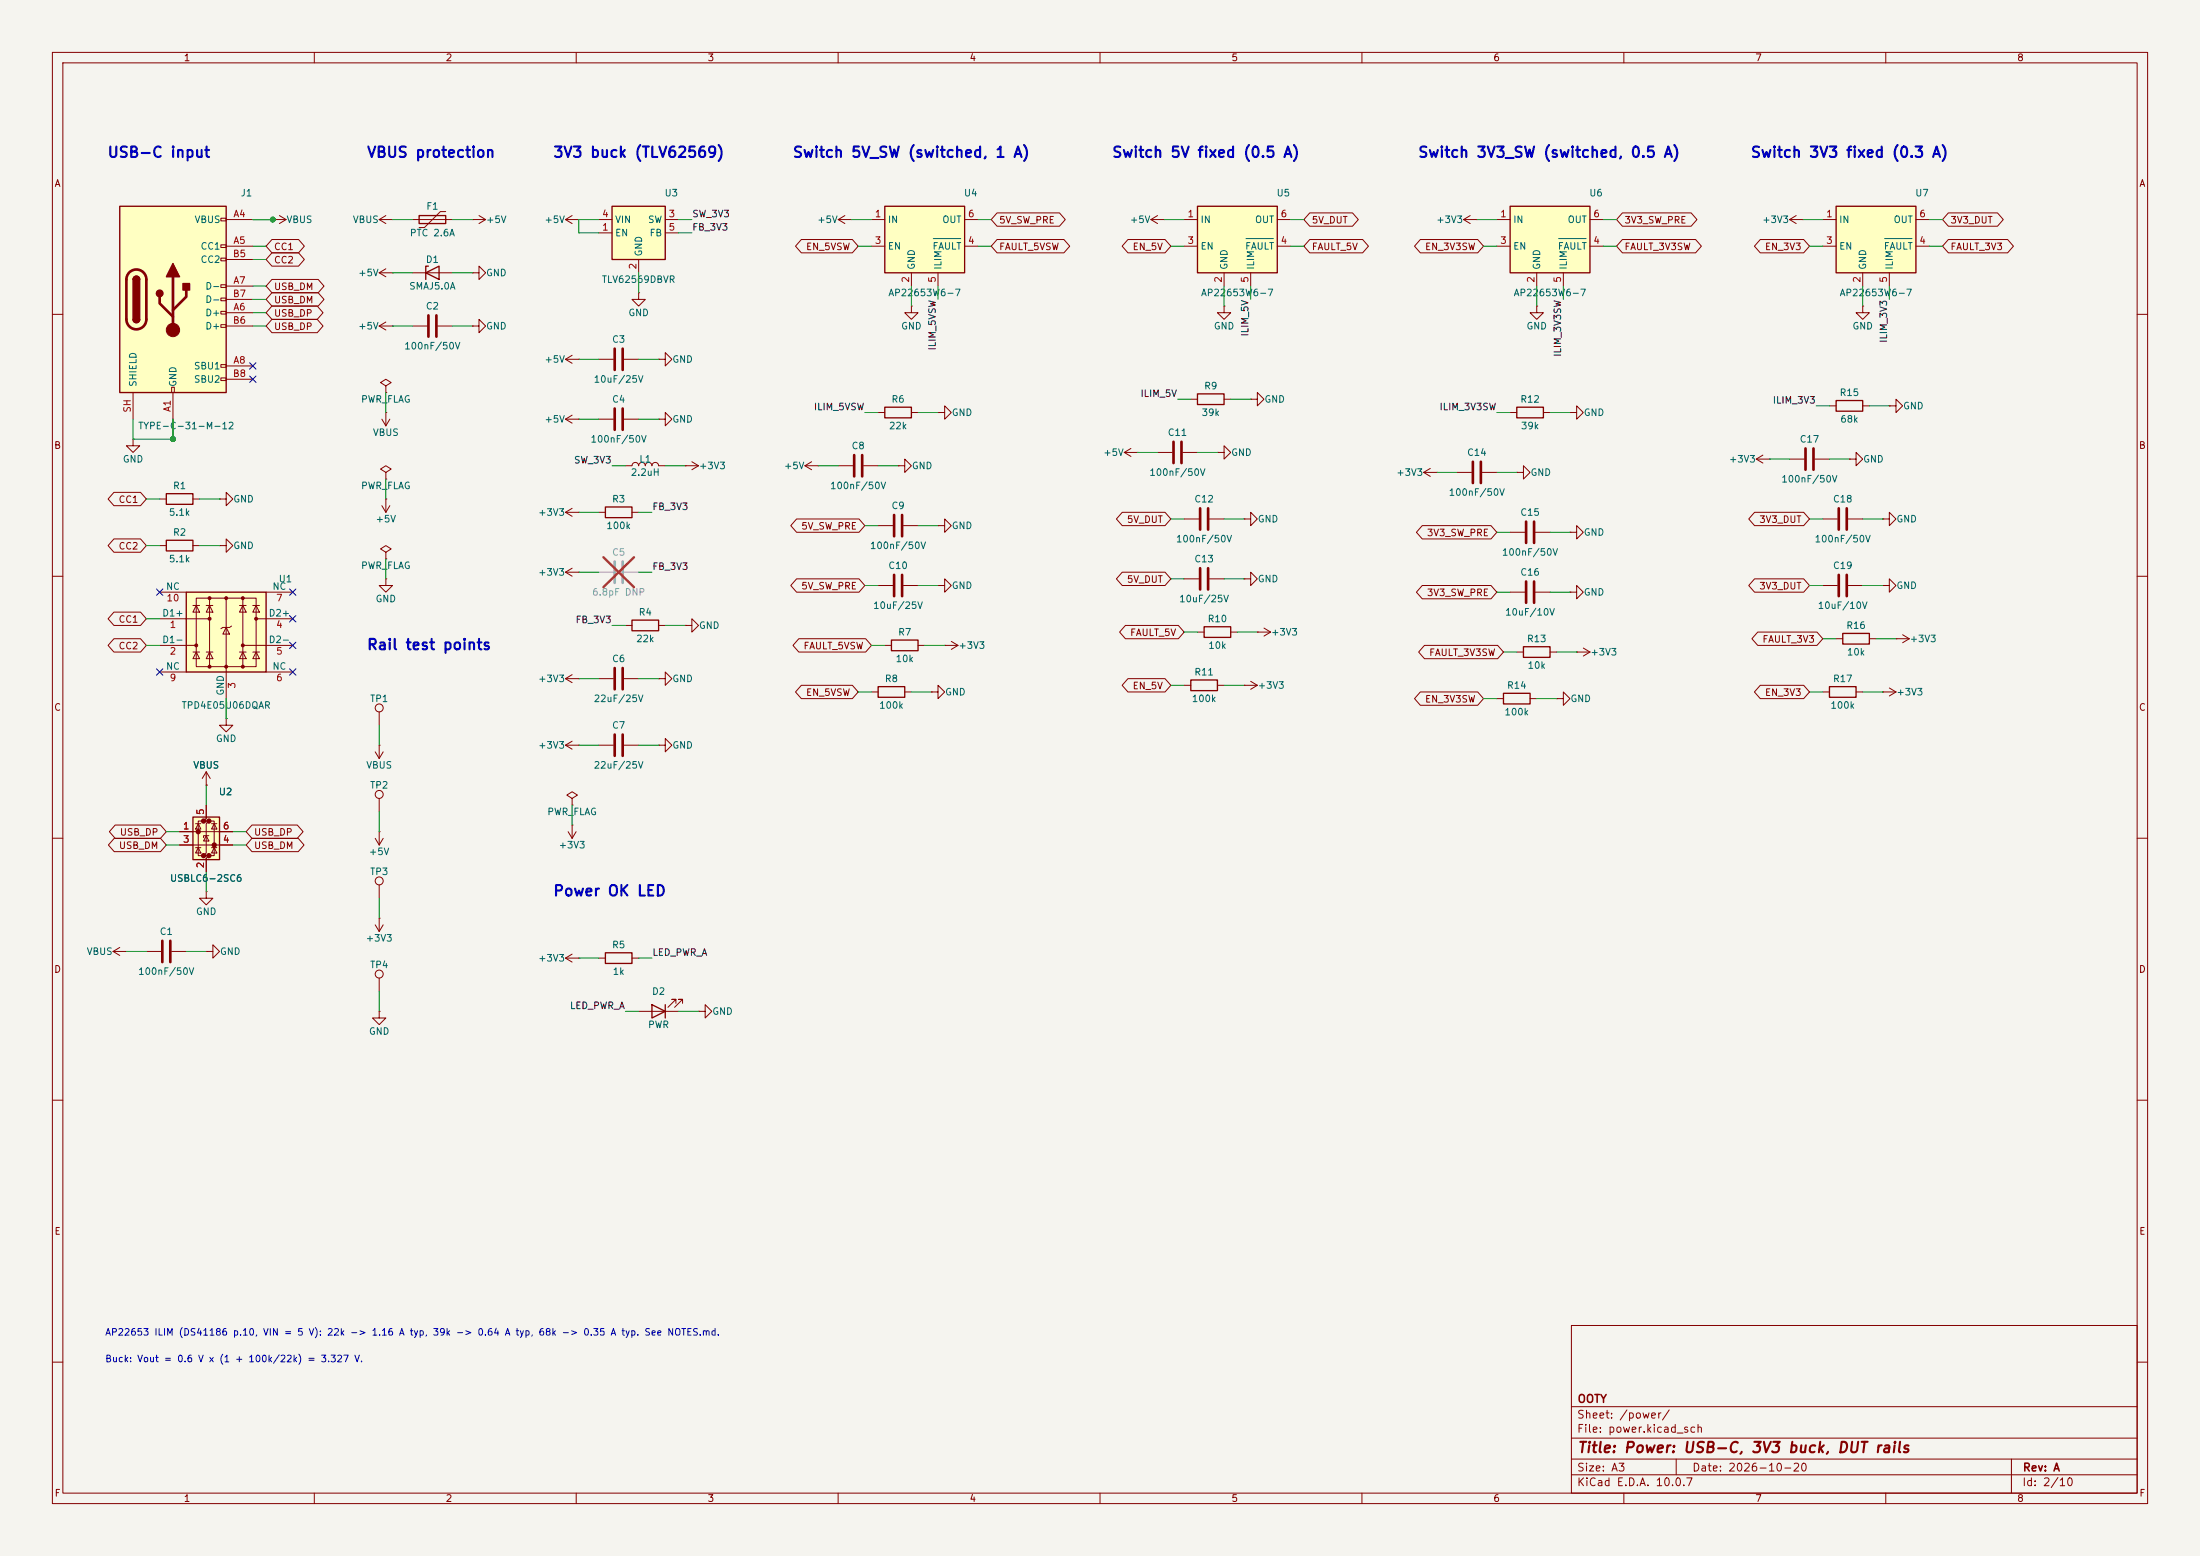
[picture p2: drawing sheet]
<svg xmlns="http://www.w3.org/2000/svg" width="420mm" height="297mm" viewBox="0 0 420 297" stroke-linecap="round" stroke-linejoin="round" font-family="sans-serif">
<path d="M0 0h420v297h-420z" fill="#f5f4ef" stroke="#f5f4ef" stroke-width=".19"/>
<g fill="none" stroke="#840000" stroke-width=".19">
<path d="M10 10h400v277h-400zM12 12h396v273h-396zM60 10v2M110 10v2M160 10v2M210 10v2M260 10v2M310 10v2M360 10v2M107.9 41.9l1.3 .8M107.9 41.9h2.6M109.2 41.1l-1.3 .8"/>
<path d="M110.5 41.9h.1M10 60h2M349.2 77.5h1.3M355.6 77.5h1.3M360.7 77.5h1.2v-1.3l1.3 1.3-1.3 1.2v-1.2M360.7 77.5h.1M408 60h2M10 110h2M73.7 105.4l1-.6-1-.7-1.1 .7 1.1 .6v1.3M73.7 106.7h.1M408 110h2M10 160h2"/>
<path d="M408 160h2M71.6 176.5l.8 1.3M72.4 175.3h.1M72.4 175.3v2.5M73.2 176.5l-.8 1.3M10 210h2M408 210h2M300 253h108v32h-108zM10 260h2M300 278.5h108M300 274.5h108M300 268.5h108"/>
<path d="M320 278.5v3M384 278.5v6.5M408 260h2M60 285v2M110 285v2M160 285v2M210 285v2M260 285v2M300 281.5h108M310 285v2M360 285v2"/>
</g>
<path d="M350.5 76.5h5.1v2h-5.1z" fill="none" stroke="#840000" stroke-width=".25"/>
<path d="M288.3 39.4h15.2v12.7h-15.2z" fill="#ffffc2"/>
<path d="M288.3 39.4h15.2v12.7h-15.2zM81.3 52.1l2.5-1.3v2.5zM81.8 50.8h-.5v2.5M120.6 118.4h5.1v2h-5.1zM349.2 131.1h5.1v2h-5.1z" fill="none" stroke="#840000" stroke-width=".25"/>
<g fill="none" stroke="#840000" stroke-width=".19">
<path d="M52.1 41.9h.1M52.1 41.9h2.5M53.3 41.1l1.3 .8M54.6 41.9l-1.3 .8M72.4 41.9h2.5M72.4 41.9l1.3 .8M72.4 52.1l1.3 .7M72.4 52.1h2.5M73.7 41.1l-1.3 .8M73.7 51.3l-1.3 .8M74.9 41.9h.1M74.9 52.1h.1"/>
<path d="M78.7 52.1h7.7M285.7 41.9h2.6M285.7 47h2.6M293.4 52.1v2.5M298.4 52.1v2.5M303.5 41.9h2.6M303.5 47h2.6M72.4 62.2l1.3 .8M72.4 62.2h2.5M73.7 73.7l1-.7-1-.6-1.1 .6 1.1 .7v1.2M73.7 74.9h.1M73.7 61.5l-1.3 .7"/>
<path d="M74.9 62.2h.1M90.2 62.2h1.2v-1.2l1.3 1.2-1.3 1.3v-1.3M90.2 62.2h.1M125.7 68.6h1.3v-1.3l1.3 1.3-1.3 1.3v-1.3M125.7 68.6h.1M41.9 95.3h1.3v-1.3l1.2 1.3-1.2 1.2v-1.2M41.9 95.3h.1M73.7 90.2l1-.7-1-.6-1.1 .6 1.1 .7v1.2M73.7 91.4h.1M125.7 80h1.3v-1.3l1.3 1.3-1.3 1.3v-1.3M125.7 80h.1M353.1 87.6h1.2v-1.2l1.3 1.2-1.3 1.3v-1.3"/>
<path d="M353.1 87.6h.1M119.4 119.4h1.2M125.7 119.4h1.3M130.8 119.4h1.3v-1.3l1.2 1.3-1.2 1.3v-1.3M130.8 119.4h.1M348 132.1h1.2M354.3 132.1h1.3M359.4 132.1h.1M359.4 132.1h2.5M360.7 131.3l1.2 .8M361.9 121.9h.1M361.9 132.1l-1.2 .7"/>
<path d="M361.9 121.9h2.6M363.2 121.2l1.3 .7M364.5 121.9l-1.3 .8M71.6 143.5l.8 1.3M72.4 142.2h.1M72.4 142.2v2.6M73.2 143.5l-.8 1.3"/>
</g>
<path d="M297.5 45.5h5.3" fill="none" stroke="#006464" stroke-width=".19"/>
<path d="M117.3 107.2v4.1M118.9 107.2v4.1" fill="none" stroke="#9c9b98" stroke-width=".51"/>
<path d="M114.3 109.2h2.8M119.1 109.2h2.8" fill="none" stroke="#9c9b98" stroke-width=".19"/>
<path d="M115.2 106.4l5.8 5.7M121 106.4l-5.8 5.7" fill="none" stroke="#e12e31" stroke-width=".46"/>
<path d="M116.8 39.4h10.2v10.1h-10.2z" fill="#ffffc2"/>
<path d="M116.8 39.4h10.2v10.1h-10.2zM80 41.1h5.1v1.6h-5.1zM115.6 96.8h5v2h-5zM351.8 120.9h5.1v2h-5.1z" fill="none" stroke="#840000" stroke-width=".25"/>
<g fill="none" stroke="#840000" stroke-width=".19">
<path d="M78.7 41.9h7.7M85.1 40.4h-1l-3.1 3h-1M90.2 52.1h1.2v-1.3l1.3 1.3-1.3 1.2v-1.2M90.2 52.1h.1M90.2 41.9h.1M90.2 41.9h2.5M91.4 41.1l1.3 .8M92.7 41.9l-1.3 .8M114.3 44.5h2.5M114.3 41.9h2.5M121.9 55.9v1.3h1.3l-1.3 1.2-1.3-1.2h1.3M121.9 55.9h.1"/>
<path d="M121.9 49.5v2.6M127 44.5h2.5M127 41.9h2.5M78.7 62.2h2.8M83.6 62.2h2.8M107.9 68.6h2.6M107.9 68.6l1.3 .7M109.2 67.8l-1.3 .8M109.2 79.2l-1.3 .8M110.5 68.6h.1M114.3 68.6h2.8M119.1 68.6h2.8"/>
<path d="M25.4 83.8v1.3h1.3l-1.3 1.3-1.3-1.3h1.3M25.4 83.8h.1M107.9 80h2.6M107.9 80l1.3 .8M107.9 97.8l1.3 .8M107.9 97.8h2.6M109.2 97l-1.3 .8M110.5 80h.1M110.5 97.8h.1M114.3 80h2.8M114.3 97.8h1.3M119.1 80h2.8"/>
<path d="M119.4 88.9h1.2a.64 .64 0 0 1 .7-.6 .64 .64 0 0 1 .6 .6 .64 .64 0 0 1 .7-.6 .64 .64 0 0 1 .6 .6 .64 .64 0 0 1 .6-.6 .64 .64 0 0 1 .7 .6 .64 .64 0 0 1 .6-.6 .64 .64 0 0 1 .6 .6h1.3M120.6 97.8h1.3M130.8 88.9h.1M130.8 88.9h2.5M132.1 88.1l1.2 .8M133.3 88.9l-1.2 .8M153.7 88.9h2.5M153.7 88.9l1.2 .8M154.9 88.1l-1.2 .8M156.2 88.9h.1M335.3 87.6h2.5M335.3 87.6l1.2 .8"/>
<path d="M336.5 86.9l-1.2 .7M337.8 87.6h.1M341.6 87.6h2.8M346.5 87.6h2.7M348 99.1h2.8M352.8 99.1h2.8M359.4 99.1h1.3v-1.3l1.2 1.3-1.2 1.2v-1.2M359.4 99.1h.1M41.9 104.1h1.3v-1.2l1.2 1.2-1.2 1.3v-1.3M41.9 104.1h.1M348 111.8h2.8M352.8 111.8h2.8"/>
<path d="M359.4 111.8h1.3v-1.3l1.2 1.3-1.2 1.2v-1.2M359.4 111.8h.1M72.4 135.9v2.5M350.5 121.9h1.3M356.9 121.9h1.2M107.9 142.2l1.3 .8M107.9 142.2h2.6M109.2 141.5l-1.3 .7M110.5 142.2h.1"/>
<circle cx="72.4" cy="135.1" r=".76"/>
</g>
<path d="M81.8 60.2v4.1M83.3 60.2v4.1M117.3 66.5v4.1M117.3 78v4M118.9 66.5v4.1M118.9 78v4M344.7 85.6v4.1M346.2 85.6v4.1M351 97v4.1M352.6 97v4.1M351 109.7v4.1M352.6 109.7v4.1" fill="none" stroke="#840000" stroke-width=".51"/>
<path d="M22.9 39.4h20.3v35.5h-20.3z" fill="#ffffc2"/>
<g fill="none" stroke="#840000" stroke-width=".19">
<path d="M42.2 41.7h1v.5h-1zM42.2 46.7h1v.5h-1zM42.2 49.3h1v.5h-1zM42.2 54.4h1v.5h-1zM42.2 56.9h1v.5h-1zM42.2 59.4h1v.5h-1zM43.2 41.9h5.1M43.2 47h5.1M43.2 59.7h5.1M43.2 54.6h5.1M43.2 49.5h5.1M43.2 57.2h5.1"/>
<path d="M25.4 74.9v5.1M32.8 73.9h.5v1h-.5zM33 74.9v5.1M42.2 62h1v.5h-1zM42.2 69.6h1v.5h-1zM42.2 72.1h1v.5h-1zM43.2 69.9h5.1M43.2 62.2h5.1M43.2 72.4h5.1M72.4 152.4v2.5M109.2 152.4l1-.6-1-.7-1 .7 1 .6v1.3M109.2 153.7h.1"/>
<circle cx="72.4" cy="151.6" r=".76"/>
</g>
<path d="M22.9 39.4h20.3v35.5h-20.3zM25.4 53.3a.64 .64 0 0 1 .6-.6 .64 .64 0 0 1 .7 .6M25.4 61a.64 .64 0 0 0 .6 .6 .64 .64 0 0 0 .7-.6" fill="none" stroke="#840000" stroke-width=".25"/>
<path d="M24.7 52a1.9 1.9 0 0 1 2.1-.4 1.9 1.9 0 0 1 1.1 1.7v7.7a1.91 1.91 0 0 1-1.9 1.9 1.91 1.91 0 0 1-1.9-1.9v-7.8l.2-.6zM30.5 56.6v1.3l2.5 2.6M33 52.8v10.2M35.6 55.4v1.2l-2.6 2.6" fill="none" stroke="#840000" stroke-width=".51"/>
<g fill="#840000" stroke="#840000" stroke-width=".25">
<path d="M25.4 53.3h1.3v7.7h-1.3z"/>
<path d="M25.6 52.9a.64 .64 0 0 1 .7-.1 .64 .64 0 0 1 .4 .5h-1.3z"/>
<path d="M25.4 61h1.3a.64 .64 0 0 1-.7 .6 .64 .64 0 0 1-.6-.6z"/>
<path d="M33 50.3l1.3 2.5h-2.6z"/>
<path d="M34.9 54.1h1.3v1.3h-1.3z"/>
<circle cx="30.5" cy="56" r=".63"/>
</g>
<circle cx="33" cy="63" r="1.27" fill="#840000" stroke="#840000" stroke-width=".19"/>
<path d="M35.6 113h15.2v15.3h-15.2z" fill="#ffffc2"/>
<g fill="none" stroke="#840000" stroke-width=".19">
<path d="M341.6 41.9l1.3 .8M341.6 41.9h2.6M342.9 41.1l-1.3 .8M344.2 41.9h.1M271.8 90.2l1.2 .7M271.8 90.2h2.5M273 89.4l-1.2 .8M274.3 90.2h.1M30.5 118.1h9.5M30.5 113h5.1M30.5 104.1h1.2M36.8 115.6h1.3"/>
<path d="M36.8 104.1h1.3M37.5 114.2h11.4v13.1h-11.4zM37.5 115.6l.6 1.2h-1.3zM39.4 115.6h1.2M40 115.6l.6 1.2h-1.2zM40 114.2v13.1M43.2 119.8l.6 1.2h-1.3zM43.2 114.2v19.2M44.2 119.5l-.4 .3h-1.3l-.3 .2M45.7 115.6h1.3M46.4 115.6l.6 1.2h-1.3zM46.4 114.2v13.1"/>
<path d="M48.3 115.6h1.2M48.9 115.6l.6 1.2h-1.2zM48.9 118.1h7M50.8 113h5.1M73.7 110.5v1.3h1.2l-1.2 1.2-1.3-1.2h1.3M73.7 110.5h.1M288.3 113h2.8M288.3 101.6h2.8M293.1 113h2.8M293.1 101.6h2.8M299.7 113h1.3v-1.2l1.3 1.2-1.3 1.3v-1.3M299.7 113h.1"/>
<path d="M299.7 101.6h1.3v-1.3l1.3 1.3-1.3 1.3v-1.3M299.7 101.6h.1M30.5 123.2h7M30.5 128.3h5.1M36.8 124.5h1.3M37.5 124.5l.6 1.2h-1.3zM39.4 124.5h1.2M40 124.5l.6 1.2h-1.2zM45.7 124.5h1.3M46.4 124.5l.6 1.2h-1.3zM46.4 123.2h9.5M48.3 124.5h1.2"/>
<path d="M48.9 124.5l.6 1.2h-1.2zM50.8 128.3h5.1M285.7 133.4h1.3M289.6 124.5h1.2M292.1 133.4h1.3M295.9 124.5h1.3M297.2 133.4h1.2v-1.3l1.3 1.3-1.3 1.2v-1.2M297.2 133.4h.1M108.5 158.8l.7 1.2M109.2 157.5h.1M109.2 157.5v2.5M110 158.8l-.8 1.2"/>
<path d="M114.3 182.9h1.3M120.6 182.9h1.3M133.3 193h1.3v-1.2l1.3 1.2-1.3 1.3v-1.3M133.3 193h.1"/>
</g>
<path d="M31.7 103.1h5.1v2.1h-5.1zM35.6 113h15.2v15.3h-15.2zM287 132.3h5.1v2.1h-5.1zM290.8 123.4h5.1v2.1h-5.1zM115.6 181.9h5v2h-5z" fill="none" stroke="#840000" stroke-width=".25"/>
<g fill="#840000" stroke="#840000" stroke-width=".19">
<circle cx="37.5" cy="123.2" r=".28"/>
<circle cx="40" cy="114.2" r=".28"/>
<circle cx="40" cy="118.1" r=".28"/>
<circle cx="40" cy="127.3" r=".28"/>
<circle cx="43.2" cy="114.2" r=".28"/>
<circle cx="43.2" cy="127.3" r=".28"/>
<circle cx="46.4" cy="114.2" r=".28"/>
<circle cx="46.4" cy="123.2" r=".28"/>
<circle cx="46.4" cy="127.3" r=".28"/>
<circle cx="48.9" cy="118.1" r=".28"/>
</g>
<path d="M291.3 99.6v4M292.9 99.6v4M291.3 111v4.1M292.9 111v4.1" fill="none" stroke="#840000" stroke-width=".51"/>
<path d="M350.5 39.4h15.3v12.7h-15.3z" fill="#ffffc2"/>
<path d="M350.5 39.4h15.3v12.7h-15.3zM289.6 77.7h5v2.1h-5z" fill="none" stroke="#840000" stroke-width=".25"/>
<g fill="none" stroke="#840000" stroke-width=".19">
<path d="M219.7 41.9h2.5M219.7 41.9l1.3 .8M221 41.1l-1.3 .8M222.2 41.9h.1M348 41.9h2.5M348 47h2.5M355.6 52.1v2.5M360.7 52.1v2.5M365.8 41.9h2.5M365.8 47h2.5M73.7 78.7h.1M73.7 78.7v2.6"/>
<path d="M288.3 78.7h1.3M294.6 78.7h1.3M72.9 80l.8 1.3M74.4 80l-.7 1.3M278.1 90.2h2.8M283 90.2h2.7M43.2 137.2v1.2h1.2l-1.2 1.3-1.3-1.3h1.3M43.2 137.2h.1M301 124.5h.1M301 124.5h2.5M302.3 123.7l1.2 .8M303.5 124.5l-1.2 .7"/>
<path d="M114.3 142.2h2.8M119.1 142.2h2.8M72.4 193v1.3h1.3l-1.3 1.3-1.3-1.3h1.3M72.4 193h.1"/>
</g>
<path d="M359.8 45.5h5.2" fill="none" stroke="#006464" stroke-width=".19"/>
<path d="M281.2 88.1v4.1M282.7 88.1v4.1M117.3 140.2v4.1M118.9 140.2v4.1" fill="none" stroke="#840000" stroke-width=".51"/>
<path d="M36.8 156h5.1v8.1h-5.1z" fill="#ffffc2"/>
<g fill="#840000" stroke="#840000" stroke-width=".51">
<circle cx="37.8" cy="158.7" r=".25"/>
<circle cx="38.9" cy="156.7" r=".25"/>
<circle cx="38.9" cy="163.3" r=".25"/>
<circle cx="39.9" cy="156.7" r=".25"/>
<circle cx="39.9" cy="163.3" r=".25"/>
<circle cx="40.9" cy="161.3" r=".25"/>
</g>
<g fill="none" stroke="#840000" stroke-width=".19">
<path d="M355.6 58.4v1.3h1.3l-1.3 1.3-1.3-1.3h1.3M355.6 58.4h.1M299.7 78.7h1.3v-1.2l1.3 1.2-1.3 1.3v-1.3M299.7 78.7h.1M30.5 95.3h1.2M36.8 95.3h1.3M72.9 96.5l.8 1.3M73.7 95.3h.1M73.7 95.3v2.5M74.4 96.5l-.7 1.3M289.6 90.2h1.2v-1.3l1.3 1.3-1.3 1.2v-1.2M289.6 90.2h.1"/>
<path d="M107.9 109.2l1.3 .8M107.9 109.2h2.6M109.2 108.5l-1.3 .7M110.5 109.2h.1M107.9 129.5h2.6M107.9 129.5l1.3 .8M109.2 128.8l-1.3 .7M110.5 129.5h.1M114.3 129.5h2.8M119.1 129.5h2.8M125.7 129.5h1.3v-1.2l1.3 1.2-1.3 1.3v-1.3M125.7 129.5h.1"/>
<path d="M34.3 158.8h10.1M37.3 157.2h1.1M37.8 157.2l.6 1h-1.1zM38.9 156.7h-1.1v6.6h1.1M39.4 153.7v2.5l-.5 .5h1l-.5 .5v5.6l-.5 .5h1l-.5 .5v2.6M39.4 159.5l.5 1h-1zM39.4 149.9h.1M39.4 147.3v2.6M39.4 147.3l-.8 1.3M39.4 147.3l.7 1.3M39.9 159.5h-1v.4M39.9 156.7h1v6.6h-1"/>
<path d="M40.4 157.2h1M40.9 157.2l.5 1h-1zM72.4 158.8h.1M72.4 158.8v2.5M125.7 142.2h1.3v-1.2l1.3 1.2-1.3 1.3v-1.3M125.7 142.2h.1M34.3 161.3h10.1M37.3 161.8h1.1M37.8 161.8l.6 1h-1.1zM39.4 170.2v1.3h1.2l-1.2 1.2-1.3-1.2h1.3M39.4 170.2h.1M40.4 161.8h1"/>
<path d="M40.9 161.8l.5 1h-1zM71.6 160l.8 1.3M72.4 168.9v2.6M73.2 160l-.8 1.3M21.6 181.6h2.5M21.6 181.6l1.3 .8M22.9 180.8l-1.3 .8M24.1 181.6h.1M27.9 181.6h2.8M32.8 181.6h2.8M39.4 181.6h1.2v-1.3l1.3 1.3-1.3 1.3v-1.3M39.4 181.6h.1"/>
<path d="M72.4 186.7v2.5M107.9 182.9l1.3 .7M107.9 182.9h2.6M109.2 182.1l-1.3 .8M110.5 182.9h.1M121.9 193h7.6M129 191.5v-.7h-.7h.7l-1.5 1.5M130.3 191.5v-.7h-.8h.8l-1.5 1.5"/>
<circle cx="72.4" cy="168.1" r=".76"/>
<circle cx="72.4" cy="185.9" r=".76"/>
</g>
<path d="M31.7 94.2h5.1v2.1h-5.1zM36.8 156h5.1v8.1h-5.1zM124.5 191.8l2.5 1.2-2.5 1.3zM127 191.8v2.5" fill="none" stroke="#840000" stroke-width=".25"/>
<path d="M117.3 127.5v4.1M118.9 127.5v4.1M31 179.6v4M32.5 179.6v4" fill="none" stroke="#840000" stroke-width=".51"/>
<path d="M228.6 39.4h15.2v12.7h-15.2z" fill="#ffffc2"/>
<path d="M228.6 39.4h15.2v12.7h-15.2z" fill="none" stroke="#840000" stroke-width=".25"/>
<g fill="none" stroke="#840000" stroke-width=".19">
<path d="M226.1 41.9h2.5M226.1 47h2.5M233.7 58.4v1.3h1.2l-1.2 1.3-1.3-1.3h1.3M233.7 58.4h.1M233.7 52.1v2.5M238.8 52.1v2.5M243.8 41.9h2.6M243.8 47h2.6M279.4 41.9h2.5M279.4 41.9l1.3 .8M280.7 41.1l-1.3 .8M281.9 41.9h.1"/>
<path d="M293.4 58.4v1.3h1.2l-1.2 1.3-1.3-1.3h1.3M293.4 58.4h.1M160 88.9h2.8M164.8 88.9h2.8"/>
</g>
<path d="M237.9 45.5h5.2" fill="none" stroke="#006464" stroke-width=".19"/>
<path d="M163.1 86.9v4M164.6 86.9v4" fill="none" stroke="#840000" stroke-width=".51"/>
<path d="M168.9 39.4h15.2v12.7h-15.2z" fill="#ffffc2"/>
<path d="M168.9 39.4h15.2v12.7h-15.2zM168.9 77.7h5.1v2.1h-5.1zM228.6 75.2h5.1v2h-5.1zM229.9 119.6h5v2.1h-5zM167.6 131.1h5.1v2h-5.1zM170.2 122.2h5.1v2h-5.1zM227.3 129.8h5.1v2h-5.1z" fill="none" stroke="#840000" stroke-width=".25"/>
<g fill="none" stroke="#840000" stroke-width=".19">
<path d="M51.9 45.7h5.1l1.1 1.3-1.1 1.3h-5.1l-1.1-1.3zM51.9 53.3h8.8l1.2 1.3-1.2 1.3h-8.8l-1.1-1.3zM51.9 48.3h5.1l1.1 1.2-1.1 1.3h-5.1l-1.1-1.3zM51.9 58.4h8.7l1.1 1.3-1.1 1.3h-8.7l-1.1-1.3zM51.9 55.9h8.8l1.2 1.3-1.2 1.2h-8.8l-1.1-1.2zM153 45.7h9.7l1.1 1.3-1.1 1.3h-9.7l-1.1-1.3zM160 41.9h2.6M160 41.9l1.3 .8M161.3 41.1l-1.3 .8M162.6 41.9h.1M166.4 41.9h2.5M166.4 47h2.5"/>
<path d="M174 58.4v1.3h1.3l-1.3 1.3-1.3-1.3h1.3M174 58.4h.1M174 52.1v2.5M179.1 52.1v2.5M184.1 41.9h2.6M184.1 47h2.6M190.3 40.6h12l1.1 1.3-1.1 1.3h-12l-1.1-1.3zM190.3 45.7h12.8l1.1 1.3-1.1 1.3h-12.8l-1.1-1.3zM215.3 45.7h7.1l1.1 1.3-1.1 1.3h-7.1l-1.1-1.3zM250 45.7h10.1l1.1 1.3-1.1 1.3h-10.1l-1.1-1.3zM250 40.6h8.2l1.1 1.3-1.1 1.3h-8.2l-1.1-1.3zM271.1 45.7h11l1.1 1.3-1.1 1.3h-11l-1.1-1.3z"/>
<path d="M309.7 45.7h14l1.1 1.3-1.1 1.3h-14l-1.1-1.3zM309.7 40.6h13.1l1.2 1.3-1.2 1.3h-13.1l-1.1-1.3zM336 45.7h8.3l1.1 1.3-1.1 1.3h-8.3l-1.1-1.3zM372 45.7h11.3l1.1 1.3-1.1 1.3h-11.3l-1.2-1.3zM372 40.6h9.3l1.1 1.3-1.1 1.3h-9.3l-1.2-1.3zM51.9 61h8.7l1.1 1.2-1.1 1.3h-8.7l-1.1-1.3zM167.6 78.7h1.3M174 78.7h1.3M179.1 78.7h1.2v-1.2l1.3 1.2-1.3 1.3v-1.3M179.1 78.7h.1M227.3 76.2h1.3M233.7 76.2h1.2"/>
<path d="M238.8 76.2h1.2v-1.3l1.3 1.3-1.3 1.3v-1.3M238.8 76.2h.1M21.7 94h5.1l1.1 1.3-1.1 1.2h-5.1l-1.1-1.2zM152.1 99.1h11.9l1.1 1.2-1.1 1.3h-11.9l-1.1-1.3zM171.4 88.9h1.3v-1.3l1.3 1.3-1.3 1.3v-1.3M171.4 88.9h.1M214.2 97.8h8.2l1.1 1.3-1.1 1.2h-8.2l-1.1-1.2zM214.6 86.4h2.6M214.6 86.4l1.3 .7M215.9 85.6l-1.3 .8M217.2 86.4h.1M221 86.4h2.8"/>
<path d="M225.8 86.4h2.8M226.1 99.1h2.8M230.9 99.1h2.8M232.4 86.4h1.3v-1.3l1.2 1.3-1.2 1.2v-1.2M232.4 86.4h.1M237.5 99.1h1.3v-1.3l1.2 1.3-1.2 1.2v-1.2M237.5 99.1h.1M335 97.8h9.3l1.1 1.3-1.1 1.2h-9.3l-1.2-1.2zM21.7 102.9h5.1l1.1 1.2-1.1 1.3h-5.1l-1.1-1.3zM21.7 116.8h5.1l1.1 1.3-1.1 1.3h-5.1l-1.1-1.3zM152.1 110.5h11.9l1.1 1.3-1.1 1.2h-11.9l-1.1-1.2zM167.6 100.3h2.8"/>
<path d="M167.6 111.8h2.8M172.5 100.3h2.8M172.5 111.8h2.8M179.1 100.3h1.2v-1.2l1.3 1.2-1.3 1.3v-1.3M179.1 100.3h.1M179.1 111.8h1.2v-1.3l1.3 1.3-1.3 1.2v-1.2M179.1 111.8h.1M214.2 109.2h8.2l1.1 1.3-1.1 1.3h-8.2l-1.1-1.3zM214.8 119.4h10.1l1.2 1.3-1.2 1.2h-10.1l-1.1-1.2zM226.1 110.5h2.8M230.9 110.5h2.8M237.5 110.5h1.3v-1.3l1.2 1.3-1.2 1.3v-1.3"/>
<path d="M237.5 110.5h.1M241.3 119.9l1.3 .8M271.5 111.8h13.1l1.1 1.2-1.1 1.3h-13.1l-1.1-1.3zM271.5 100.3h13.1l1.1 1.3-1.1 1.3h-13.1l-1.1-1.3zM335 110.5h9.3l1.1 1.3-1.1 1.2h-9.3l-1.2-1.2zM21.7 121.9h5.1l1.1 1.3-1.1 1.3h-5.1l-1.1-1.3zM152.5 121.9h12.8l1.1 1.3-1.1 1.3h-12.8l-1.1-1.3zM153 130.8h9.7l1.1 1.3-1.1 1.3h-9.7l-1.1-1.3zM166.4 132.1h1.2M168.9 123.2h1.3M172.7 132.1h1.3M175.3 123.2h1.2"/>
<path d="M177.8 132.1h1.3v-1.3l1.2 1.3-1.2 1.3v-1.3M177.8 132.1h.1M180.3 123.2h.1M180.3 123.2h2.6M181.6 122.4l1.3 .8M182.9 123.2l-1.3 .8M215.3 129.5h7.1l1.1 1.3-1.1 1.3h-7.1l-1.1-1.3zM226.1 130.8h1.2M228.6 120.7h1.3M232.4 130.8h1.3M234.9 120.7h1.3M237.5 130.8h.1"/>
<path d="M237.5 130.8h2.5M238.8 130l1.2 .8M240 120.7h.1M240 130.8l-1.2 .8M240 120.7h2.6M242.6 120.7l-1.3 .7M271.1 132.1h11l1.1 1.3-1.1 1.2h-11l-1.1-1.2zM271.9 123.2h14l1.1 1.3-1.1 1.2h-14l-1.1-1.2zM335.6 120.6h11.3l1.1 1.3-1.1 1.3h-11.3l-1.2-1.3zM336 130.8h8.3l1.1 1.3-1.1 1.3h-8.3l-1.1-1.3zM22 157.5h8.6l1.1 1.3-1.1 1.2h-8.6l-1.1-1.2zM34.3 158.8h2.5"/>
<path d="M39.4 149.9h.1M39.4 153.7v2.5M41.9 158.8h2.5M48.1 157.5h8.7l1.1 1.3-1.1 1.2h-8.7l-1.1-1.2zM21.8 160h8.8l1.1 1.3-1.1 1.3h-8.8l-1.1-1.3zM34.3 161.3h2.5M39.4 163.8v2.6M41.9 161.3h2.5M48.1 160h8.8l1.1 1.3-1.1 1.3h-8.8l-1.1-1.3z"/>
</g>
<path d="M178.2 45.5h5.2" fill="none" stroke="#006464" stroke-width=".19"/>
<path d="M170.7 98.3v4.1M172.2 98.3v4.1M224 84.3v4.1M225.6 84.3v4.1M229.1 97v4.1M230.6 97v4.1M170.7 109.7v4.1M172.2 109.7v4.1M229.1 108.5v4M230.6 108.5v4" fill="none" stroke="#840000" stroke-width=".51"/>
<g fill="none" stroke="#009600" stroke-width=".19">
<path d="M48.3 41.9h3.8M48.3 47h2.5M48.3 57.2h2.5M48.3 54.6h2.5M48.3 49.5h2.5M48.3 59.7h2.5M52.1 41.9h.1M74.9 41.9h3.8M74.9 52.1h3.8M86.4 41.9h3.8M86.4 52.1h3.8M114.3 41.9h-3.8v2.6h3.8"/>
<path d="M121.9 52.1v3.8M129.5 41.9h2.6M129.5 44.5h2.6M162.6 41.9h3.8M163.8 47h2.6M174 54.6v3.8M179.1 54.6v2.6M186.7 41.9h2.5M186.7 47h2.5M222.2 41.9h3.9M223.5 47h2.6M233.7 54.6v3.8"/>
<path d="M238.8 54.6v2.6M246.4 41.9h2.5M246.4 47h2.5M281.9 41.9h3.8M283.2 47h2.5M293.4 54.6v3.8M298.4 54.6v2.6M306.1 41.9h2.5M306.1 47h2.5M344.2 41.9h3.8M345.4 47h2.6M355.6 54.6v3.8"/>
<path d="M360.7 54.6v2.6M368.3 41.9h2.5M368.3 47h2.5M48.3 62.2h2.5M73.7 74.9v3.8M74.9 62.2h3.8M86.4 62.2h3.8M110.5 68.6h3.8M121.9 68.6h3.8M165.1 78.7h2.5M175.3 78.7h3.8M224.8 76.2h2.5"/>
<path d="M234.9 76.2h3.9M285.7 78.7h2.6M295.9 78.7h3.8M346.7 77.5h2.5M356.9 77.5h3.8M25.4 80v3.8h7.6M27.9 95.3h2.6M33 83.8h.1M33 80v3.8M38.1 95.3h3.8M73.7 91.4v3.9M110.5 80h3.8"/>
<path d="M110.5 97.8h3.8M116.8 88.9h2.6M121.9 80h3.8M121.9 97.8h2.6M127 88.9h3.8M156.2 88.9h3.8M167.6 88.9h3.8M217.2 86.4h3.8M223.5 99.1h2.6M228.6 86.4h3.8M233.7 99.1h3.8M274.3 90.2h3.8"/>
<path d="M285.7 90.2h3.9M337.8 87.6h3.8M345.4 99.1h2.6M349.2 87.6h3.9M355.6 99.1h3.8M27.9 104.1h2.6M27.9 118.1h2.6M38.1 104.1h3.8M73.7 106.7v3.8M110.5 109.2h3.8M116.8 119.4h2.6M121.9 109.2h2.6"/>
<path d="M127 119.4h3.8M165.1 111.8h2.5M165.1 100.3h2.5M175.3 111.8h3.8M175.3 100.3h3.8M223.5 110.5h2.6M233.7 110.5h3.8M285.7 101.6h2.6M285.7 113h2.6M295.9 101.6h3.8M295.9 113h3.8M345.4 111.8h2.6"/>
<path d="M355.6 111.8h3.8M27.9 123.2h2.6M43.2 137.2h.1M43.2 133.4v3.8M72.4 138.4v3.8M110.5 129.5h3.8M121.9 129.5h3.8M163.8 132.1h2.6M166.4 123.2h2.5M174 132.1h3.8M176.5 123.2h3.8M223.5 130.8h2.6"/>
<path d="M226.1 120.7h2.5M233.7 130.8h3.8M236.2 120.7h3.8M283.2 133.4h2.5M287 124.5h2.6M293.4 133.4h3.8M297.2 124.5h3.8M345.4 132.1h2.6M348 121.9h2.5M355.6 132.1h3.8M358.1 121.9h3.8M31.7 158.8h2.6"/>
<path d="M39.4 149.9v3.8M44.4 158.8h2.6M72.4 154.9v3.9M109.2 153.7v3.8M110.5 142.2h3.8M121.9 142.2h3.8M31.7 161.3h2.6M39.4 166.4v3.8M44.4 161.3h2.6M72.4 171.5v3.8M24.1 181.6h3.8M35.6 181.6h3.8"/>
<path d="M72.4 189.2v3.8M110.5 182.9h3.8M119.4 193h2.5M121.9 182.9h2.6M129.5 193h3.8"/>
</g>
<g fill="none" stroke="#000084" stroke-width=".19">
<path d="M47.7 71.8l1.2 1.2M47.7 69.2l1.2 1.3M48.9 71.8l-1.2 1.2M48.9 69.2l-1.2 1.3M29.9 112.4l1.2 1.2M31.1 112.4l-1.2 1.2M55.3 112.4l1.2 1.2M55.3 117.5l1.2 1.2M56.5 112.4l-1.2 1.2M56.5 117.5l-1.2 1.2M29.9 127.7l1.2 1.2M31.1 127.7l-1.2 1.2"/>
<path d="M55.3 122.6l1.2 1.2M55.3 127.7l1.2 1.2M56.5 122.6l-1.2 1.2M56.5 127.7l-1.2 1.2"/>
</g>
<g fill="#009600" stroke="#009600" stroke-width=".19">
<circle cx="52.1" cy="41.9" r=".46"/>
<circle cx="33" cy="83.8" r=".46"/>
</g>
<g font-size="2" fill="#0000c2">
<text x="20.4" y="30.6">USB-C input</text>
<text x="69.9" y="30.6">VBUS protection</text>
<text x="105.5" y="30.6">3V3 buck (TLV62569)</text>
<text x="151.2" y="30.6">Switch 5V_SW (switched, 1 A)</text>
<text x="212.2" y="30.6">Switch 5V fixed (0.5 A)</text>
<text x="270.6" y="30.6">Switch 3V3_SW (switched, 0.5 A)</text>
<text x="334.1" y="30.6">Switch 3V3 fixed (0.3 A)</text>
<text x="69.9" y="124.5">Rail test points</text>
<text x="105.5" y="171.5">Power OK LED</text>
</g>
<text font-size="2" fill="#840000" x="301" y="277.8">Title: Power: USB-C, 3V3 buck, DUT rails</text>
<g font-size="1.5" fill="#840000">
<text x="301" y="268.1">OOTY</text>
<text x="300.9" y="273.8">File: power.kicad_sch</text>
<text x="300.9" y="271.1">Sheet: /power/</text>
<text x="300.9" y="281.2">Size: A3</text>
<text x="322.9" y="281.2">Date: 2026-10-20</text>
<text x="386" y="281.2">Rev: A</text>
<text x="300.9" y="284">KiCad E.D.A. 10.0.7</text>
<text x="385.9" y="284">Id: 2/10</text>
</g>
<g font-size="1.3" fill="#840000">
<text x="35" y="12">1</text>
<text x="85" y="12">2</text>
<text x="135" y="12">3</text>
<text x="185" y="12">4</text>
<text x="235" y="12">5</text>
<text x="285" y="12">6</text>
<text x="335" y="12">7</text>
<text x="385" y="12">8</text>
<text x="10.3" y="36">A</text>
<text x="408.3" y="36">A</text>
<text x="190.6" y="43">5V_SW_PRE</text>
<text x="250.3" y="43">5V_DUT</text>
<text x="310" y="43">3V3_SW_PRE</text>
<text x="372.2" y="43">3V3_DUT</text>
<text x="52.2" y="48">CC1</text>
<text x="52.2" y="50.6">CC2</text>
<text x="153.8" y="48">EN_5VSW</text>
<text x="190.6" y="48">FAULT_5VSW</text>
<text x="216.1" y="48">EN_5V</text>
<text x="250.3" y="48">FAULT_5V</text>
<text x="271.9" y="48">EN_3V3SW</text>
<text x="310" y="48">FAULT_3V3SW</text>
<text x="336.8" y="48">EN_3V3</text>
<text x="372.2" y="48">FAULT_3V3</text>
<text x="52.2" y="55.7">USB_DM</text>
<text x="52.2" y="58.2">USB_DM</text>
<text x="52.2" y="60.7">USB_DP</text>
<text x="52.2" y="63.3">USB_DP</text>
<text x="10.2" y="86">B</text>
<text x="408.2" y="86">B</text>
<text x="22.5" y="96.3">CC1</text>
<text x="152.9" y="101.4">5V_SW_PRE</text>
<text x="215" y="100.1">5V_DUT</text>
<text x="335.7" y="100.1">3V3_DUT</text>
<text x="22.5" y="105.2">CC2</text>
<text x="272.3" y="102.7">3V3_SW_PRE</text>
<text x="152.9" y="112.8">5V_SW_PRE</text>
<text x="215" y="111.5">5V_DUT</text>
<text x="335.7" y="112.8">3V3_DUT</text>
<text x="22.5" y="119.2">CC1</text>
<text x="272.3" y="114.1">3V3_SW_PRE</text>
<text x="22.5" y="124.2">CC2</text>
<text x="153.3" y="124.2">FAULT_5VSW</text>
<text x="215.6" y="121.7">FAULT_5V</text>
<text x="272.7" y="125.5">FAULT_3V3SW</text>
<text x="336.3" y="123">FAULT_3V3</text>
<text x="216.1" y="131.9">EN_5V</text>
<text x="10.2" y="136">C</text>
<text x="153.8" y="133.1">EN_5VSW</text>
<text x="271.9" y="134.4">EN_3V3SW</text>
<text x="336.8" y="133.1">EN_3V3</text>
<text x="408.2" y="136">C</text>
<text x="22.8" y="159.8">USB_DP</text>
<text x="48.4" y="159.8">USB_DP</text>
<text x="22.6" y="162.3">USB_DM</text>
<text x="48.4" y="162.3">USB_DM</text>
<text x="10.2" y="186">D</text>
<text x="408.2" y="186">D</text>
<text x="10.3" y="236">E</text>
<text x="408.3" y="236">E</text>
<text x="10.3" y="286">F</text>
<text x="35" y="287">1</text>
<text x="85" y="287">2</text>
<text x="135" y="287">3</text>
<text x="185" y="287">4</text>
<text x="235" y="287">5</text>
<text x="285" y="287">6</text>
<text x="335" y="287">7</text>
<text x="385" y="287">8</text>
<text x="408.3" y="286">F</text>
</g>
<g font-size="1.3" fill="#a90000">
<text x="44.4" y="41.8">A4</text>
<text x="114.8" y="41.8">4</text>
<text x="127.5" y="41.8">3</text>
<text x="166.9" y="41.8">1</text>
<text x="184.7" y="41.8">6</text>
<text x="226.6" y="41.8">1</text>
<text x="244.4" y="41.8">6</text>
<text x="286.3" y="41.8">1</text>
<text x="304.1" y="41.8">6</text>
<text x="348.5" y="41.8">1</text>
<text x="366.3" y="41.8">6</text>
<text x="44.4" y="46.9">A5</text>
<text x="114.8" y="44.3">1</text>
<text x="127.5" y="44.3">5</text>
<text x="166.9" y="46.9">3</text>
<text x="184.7" y="46.9">4</text>
<text x="226.6" y="46.9">3</text>
<text x="244.4" y="46.9">4</text>
<text x="286.3" y="46.9">3</text>
<text x="304.1" y="46.9">4</text>
<text x="348.5" y="46.9">3</text>
<text x="366.3" y="46.9">4</text>
<text x="44.4" y="49.4">B5</text>
<text x="121.8" y="51.5" transform="rotate(-90 121.8 51.5)">2</text>
<text x="44.4" y="57">B7</text>
<text x="44.4" y="59.6">A6</text>
<text x="44.4" y="54.5">A7</text>
<text x="173.9" y="54.1" transform="rotate(-90 173.9 54.1)">2</text>
<text x="178.9" y="54.1" transform="rotate(-90 178.9 54.1)">5</text>
<text x="233.5" y="54.1" transform="rotate(-90 233.5 54.1)">2</text>
<text x="238.6" y="54.1" transform="rotate(-90 238.6 54.1)">5</text>
<text x="293.2" y="54.1" transform="rotate(-90 293.2 54.1)">2</text>
<text x="298.3" y="54.1" transform="rotate(-90 298.3 54.1)">5</text>
<text x="355.5" y="54.1" transform="rotate(-90 355.5 54.1)">2</text>
<text x="360.5" y="54.1" transform="rotate(-90 360.5 54.1)">5</text>
<text x="44.4" y="62.1">B6</text>
<text x="44.4" y="69.7">A8</text>
<text x="44.4" y="72.3">B8</text>
<text x="25.3" y="78.9" transform="rotate(-90 25.3 78.9)">SH</text>
<text x="32.9" y="78.7" transform="rotate(-90 32.9 78.7)">A1</text>
<text x="31.7" y="115.1">10</text>
<text x="52.6" y="115.1">7</text>
<text x="32.3" y="120.2">1</text>
<text x="32.3" y="125.3">2</text>
<text x="52.6" y="120.2">4</text>
<text x="52.6" y="125.3">5</text>
<text x="32.3" y="130.3">9</text>
<text x="45.2" y="131.5" transform="rotate(-90 45.2 131.5)">3</text>
<text x="52.6" y="130.3">6</text>
<text x="39.2" y="155.7" transform="rotate(-90 39.2 155.7)">5</text>
<text x="34.8" y="158.6">1</text>
<text x="34.8" y="161.2">3</text>
<text x="42.4" y="161.2">4</text>
<text x="42.4" y="158.6">6</text>
<text x="39.2" y="165.8" transform="rotate(-90 39.2 165.8)">2</text>
</g>
<g font-size="1.3" fill="#006464">
<text x="45.8" y="37.8">J1</text>
<text x="81.3" y="40.3">F1</text>
<text x="126.8" y="37.8">U3</text>
<text x="183.9" y="37.8">U4</text>
<text x="243.6" y="37.8">U5</text>
<text x="303.3" y="37.8">U6</text>
<text x="365.5" y="37.8">U7</text>
<text x="37" y="42.9">VBUS</text>
<text x="38.2" y="48">CC1</text>
<text x="54.6" y="42.9">VBUS</text>
<text x="67.3" y="42.9">VBUS</text>
<text x="78.1" y="45.4">PTC 2.6A</text>
<text x="92.7" y="42.9">+5V</text>
<text x="103.8" y="42.9">+5V</text>
<text x="117.3" y="45.4">EN</text>
<text x="117.3" y="42.9">VIN</text>
<text x="123.6" y="42.9">SW</text>
<text x="123.9" y="45.4">FB</text>
<text x="155.9" y="42.9">+5V</text>
<text x="169.4" y="42.9">IN</text>
<text x="169.4" y="48">EN</text>
<text x="177.9" y="48">FAULT</text>
<text x="179.8" y="42.9">OUT</text>
<text x="215.6" y="42.9">+5V</text>
<text x="229.1" y="42.9">IN</text>
<text x="229.1" y="48">EN</text>
<text x="237.6" y="48">FAULT</text>
<text x="239.5" y="42.9">OUT</text>
<text x="274.1" y="42.9">+3V3</text>
<text x="288.8" y="42.9">IN</text>
<text x="288.8" y="48">EN</text>
<text x="297.3" y="48">FAULT</text>
<text x="299.2" y="42.9">OUT</text>
<text x="336.3" y="42.9">+3V3</text>
<text x="351" y="42.9">IN</text>
<text x="351" y="48">EN</text>
<text x="359.5" y="48">FAULT</text>
<text x="361.4" y="42.9">OUT</text>
<text x="38.2" y="50.5">CC2</text>
<text x="68.3" y="53">+5V</text>
<text x="81.2" y="50.5">D1</text>
<text x="92.7" y="53">GND</text>
<text x="122.9" y="49" transform="rotate(-90 122.9 49)">GND</text>
<text x="175" y="51.6" transform="rotate(-90 175 51.6)">GND</text>
<text x="180" y="51.6" transform="rotate(-90 180 51.6)">ILIM</text>
<text x="234.6" y="51.6" transform="rotate(-90 234.6 51.6)">GND</text>
<text x="239.7" y="51.6" transform="rotate(-90 239.7 51.6)">ILIM</text>
<text x="294.3" y="51.6" transform="rotate(-90 294.3 51.6)">GND</text>
<text x="299.4" y="51.6" transform="rotate(-90 299.4 51.6)">ILIM</text>
<text x="356.6" y="51.6" transform="rotate(-90 356.6 51.6)">GND</text>
<text x="361.6" y="51.6" transform="rotate(-90 361.6 51.6)">ILIM</text>
<text x="39.1" y="55.6">D-</text>
<text x="39.1" y="58.1">D-</text>
<text x="78" y="55.6">SMAJ5.0A</text>
<text x="81.2" y="59.4">C2</text>
<text x="114.8" y="54.3">TLV62569DBVR</text>
<text x="169.5" y="56.8">AP22653W6-7</text>
<text x="229.2" y="56.8">AP22653W6-7</text>
<text x="288.9" y="56.8">AP22653W6-7</text>
<text x="351.1" y="56.8">AP22653W6-7</text>
<text x="39.1" y="60.7">D+</text>
<text x="39.1" y="63.2">D+</text>
<text x="68.3" y="63.2">+5V</text>
<text x="92.7" y="63.2">GND</text>
<text x="116.7" y="65.7">C3</text>
<text x="119.9" y="60.7">GND</text>
<text x="171.9" y="63.2">GND</text>
<text x="231.6" y="63.2">GND</text>
<text x="291.3" y="63.2">GND</text>
<text x="353.5" y="63.2">GND</text>
<text x="36.9" y="70.8">SBU1</text>
<text x="77.1" y="67">100nF/50V</text>
<text x="103.8" y="69.5">+5V</text>
<text x="128.3" y="69.5">GND</text>
<text x="26.4" y="73.9" transform="rotate(-90 26.4 73.9)">SHIELD</text>
<text x="34" y="73.9" transform="rotate(-90 34 73.9)">GND</text>
<text x="36.9" y="73.4">SBU2</text>
<text x="68.8" y="77.2">PWR_FLAG</text>
<text x="113.2" y="73.4">10uF/25V</text>
<text x="116.7" y="77.2">C4</text>
<text x="170.1" y="77.2">R6</text>
<text x="229.8" y="74.6">R9</text>
<text x="241.3" y="77.2">GND</text>
<text x="290.1" y="77.2">R12</text>
<text x="351.1" y="75.9">R15</text>
<text x="26.3" y="82.2">TYPE-C-31-M-12</text>
<text x="71.1" y="83.5">VBUS</text>
<text x="103.8" y="81">+5V</text>
<text x="128.3" y="81">GND</text>
<text x="169.6" y="82.2">22k</text>
<text x="181.6" y="79.7">GND</text>
<text x="222.8" y="83.5">C11</text>
<text x="229.3" y="79.7">39k</text>
<text x="290.2" y="82.2">39k</text>
<text x="302.2" y="79.7">GND</text>
<text x="351.2" y="81">68k</text>
<text x="363.2" y="78.4">GND</text>
<text x="23.3" y="88.6">GND</text>
<text x="112.6" y="84.8">100nF/50V</text>
<text x="121.9" y="88.6">L1</text>
<text x="133.3" y="89.9">+3V3</text>
<text x="149.6" y="89.9">+5V</text>
<text x="162.5" y="86.1">C8</text>
<text x="174" y="89.9">GND</text>
<text x="210.5" y="87.3">+5V</text>
<text x="234.9" y="87.3">GND</text>
<text x="280" y="87.3">C14</text>
<text x="330" y="88.6">+3V3</text>
<text x="343.5" y="84.8">C17</text>
<text x="355.6" y="88.6">GND</text>
<text x="32.9" y="93.7">R1</text>
<text x="68.8" y="93.7">PWR_FLAG</text>
<text x="120.3" y="91.1">2.2uH</text>
<text x="158.4" y="93.7">100nF/50V</text>
<text x="219.3" y="91.1">100nF/50V</text>
<text x="266.5" y="91.1">+3V3</text>
<text x="276.5" y="94.9">100nF/50V</text>
<text x="292.1" y="91.1">GND</text>
<text x="340" y="92.4">100nF/50V</text>
<text x="32.1" y="98.8">5.1k</text>
<text x="44.4" y="96.2">GND</text>
<text x="71.6" y="100">+5V</text>
<text x="102.6" y="98.8">+3V3</text>
<text x="115.7" y="101.3">100k</text>
<text x="116.7" y="96.2">R3</text>
<text x="170.1" y="97.5">C9</text>
<text x="181.6" y="101.3">GND</text>
<text x="227.9" y="96.2">C12</text>
<text x="240" y="100">GND</text>
<text x="290.1" y="98.8">C15</text>
<text x="349.8" y="96.2">C18</text>
<text x="361.9" y="100">GND</text>
<text x="32.1" y="107.6">5.1k</text>
<text x="32.9" y="102.6">R2</text>
<text x="44.4" y="105.1">GND</text>
<text x="166" y="105.1">100nF/50V</text>
<text x="224.4" y="103.8">100nF/50V</text>
<text x="227.9" y="107.6">C13</text>
<text x="286.6" y="106.4">100nF/50V</text>
<text x="302.2" y="102.6">GND</text>
<text x="346.3" y="103.8">100nF/50V</text>
<text x="31.6" y="112.9">NC</text>
<text x="51.9" y="112.9">NC</text>
<text x="53.1" y="111.5">U1</text>
<text x="68.8" y="108.9">PWR_FLAG</text>
<text x="102.6" y="110.2">+3V3</text>
<text x="169.5" y="108.9">C10</text>
<text x="181.6" y="112.7">GND</text>
<text x="240" y="111.5">GND</text>
<text x="290.1" y="110.2">C16</text>
<text x="302.2" y="114">GND</text>
<text x="349.8" y="108.9">C19</text>
<text x="361.9" y="112.7">GND</text>
<text x="30.9" y="118">D1+</text>
<text x="51.2" y="118">D2+</text>
<text x="71.6" y="115.3">GND</text>
<text x="121.8" y="117.8">R4</text>
<text x="166.6" y="116.5">10uF/25V</text>
<text x="225" y="115.3">10uF/25V</text>
<text x="230.4" y="119.1">R10</text>
<text x="287.2" y="117.8">10uF/10V</text>
<text x="346.9" y="116.5">10uF/10V</text>
<text x="30.9" y="123.1">D1-</text>
<text x="51.2" y="123.1">D2-</text>
<text x="121.3" y="122.9">22k</text>
<text x="133.3" y="120.3">GND</text>
<text x="171.4" y="121.6">R7</text>
<text x="182.9" y="124.2">+3V3</text>
<text x="230.6" y="124.2">10k</text>
<text x="242.6" y="121.6">+3V3</text>
<text x="291.4" y="122.9">R13</text>
<text x="303.5" y="125.4">+3V3</text>
<text x="352.4" y="120.3">R16</text>
<text x="352.5" y="125.4">10k</text>
<text x="364.5" y="122.9">+3V3</text>
<text x="31.6" y="128.1">NC</text>
<text x="51.9" y="128.1">NC</text>
<text x="102.6" y="130.5">+3V3</text>
<text x="116.7" y="126.7">C6</text>
<text x="128.3" y="130.5">GND</text>
<text x="168.8" y="130.5">R8</text>
<text x="170.9" y="126.7">10k</text>
<text x="227.9" y="129.2">R11</text>
<text x="240" y="131.8">+3V3</text>
<text x="287.6" y="131.8">R14</text>
<text x="291.5" y="128">10k</text>
<text x="349.8" y="130.5">R17</text>
<text x="34.6" y="135.6">TPD4E05U06DQAR</text>
<text x="43" y="132.9" transform="rotate(-90 43 132.9)">GND</text>
<text x="70.5" y="134.3">TP1</text>
<text x="113.2" y="134.3">22uF/25V</text>
<text x="167.7" y="135.6">100k</text>
<text x="180.3" y="133">GND</text>
<text x="227.4" y="134.3">100k</text>
<text x="287.1" y="136.9">100k</text>
<text x="299.7" y="134.3">GND</text>
<text x="349.3" y="135.6">100k</text>
<text x="361.9" y="133">+3V3</text>
<text x="41.1" y="141.9">GND</text>
<text x="102.6" y="143.2">+3V3</text>
<text x="116.7" y="139.4">C7</text>
<text x="128.3" y="143.2">GND</text>
<text x="36.8" y="147">VBUS</text>
<text x="69.8" y="147">VBUS</text>
<text x="113.2" y="147">22uF/25V</text>
<text x="41.7" y="152.1">U2</text>
<text x="70.5" y="150.8">TP2</text>
<text x="104.4" y="155.9">PWR_FLAG</text>
<text x="70.3" y="163.5">+5V</text>
<text x="70.5" y="167.3">TP3</text>
<text x="106.6" y="162.3">+3V3</text>
<text x="32.3" y="168.6">USBLC6-2SC6</text>
<text x="30.4" y="178.8">C1</text>
<text x="37.3" y="175">GND</text>
<text x="16.5" y="182.6">VBUS</text>
<text x="41.9" y="182.6">GND</text>
<text x="69.7" y="180">+3V3</text>
<text x="70.5" y="185.1">TP4</text>
<text x="102.6" y="183.8">+3V3</text>
<text x="116.7" y="181.3">R5</text>
<text x="26.3" y="186.4">100nF/50V</text>
<text x="116.9" y="186.4">1k</text>
<text x="124.4" y="190.2">D2</text>
<text x="70.3" y="197.8">GND</text>
<text x="123.6" y="196.5">PWR</text>
<text x="135.9" y="194">GND</text>
</g>
<g font-size="1.3" fill="#0f0f0f">
<text x="132.1" y="41.8">SW_3V3</text>
<text x="132.1" y="44.3">FB_3V3</text>
<text x="238.6" y="64.3" transform="rotate(-90 238.6 64.3)">ILIM_5V</text>
<text x="360.6" y="65.5" transform="rotate(-90 360.6 65.5)">ILIM_3V3</text>
<text x="178.9" y="67" transform="rotate(-90 178.9 67)">ILIM_5VSW</text>
<text x="298.3" y="68.2" transform="rotate(-90 298.3 68.2)">ILIM_3V3SW</text>
<text x="217.6" y="76.1">ILIM_5V</text>
<text x="338.3" y="77.3">ILIM_3V3</text>
<text x="155.3" y="78.6">ILIM_5VSW</text>
<text x="274.7" y="78.6">ILIM_3V3SW</text>
<text x="109.5" y="88.8">SW_3V3</text>
<text x="124.4" y="97.7">FB_3V3</text>
<text x="124.4" y="109.1">FB_3V3</text>
<text x="109.8" y="119.3">FB_3V3</text>
<text x="124.4" y="182.8">LED_PWR_A</text>
<text x="108.7" y="192.9">LED_PWR_A</text>
</g>
<g font-size="1.3" fill="#939391">
<text x="116.7" y="106.4">C5</text>
<text x="112.9" y="114">6.8pF DNP</text>
</g>
<g font-size="1.3" fill="#0000c2">
<text x="20" y="255.2">AP22653 ILIM (DS41186 p.10, VIN = 5 V): 22k -&gt; 1.16 A typ, 39k -&gt; 0.64 A typ, 68k -&gt; 0.35 A typ. See NOTES.md.</text>
<text x="20" y="260.3">Buck: Vout = 0.6 V x (1 + 100k/22k) = 3.327 V.</text>
</g>
</svg>
